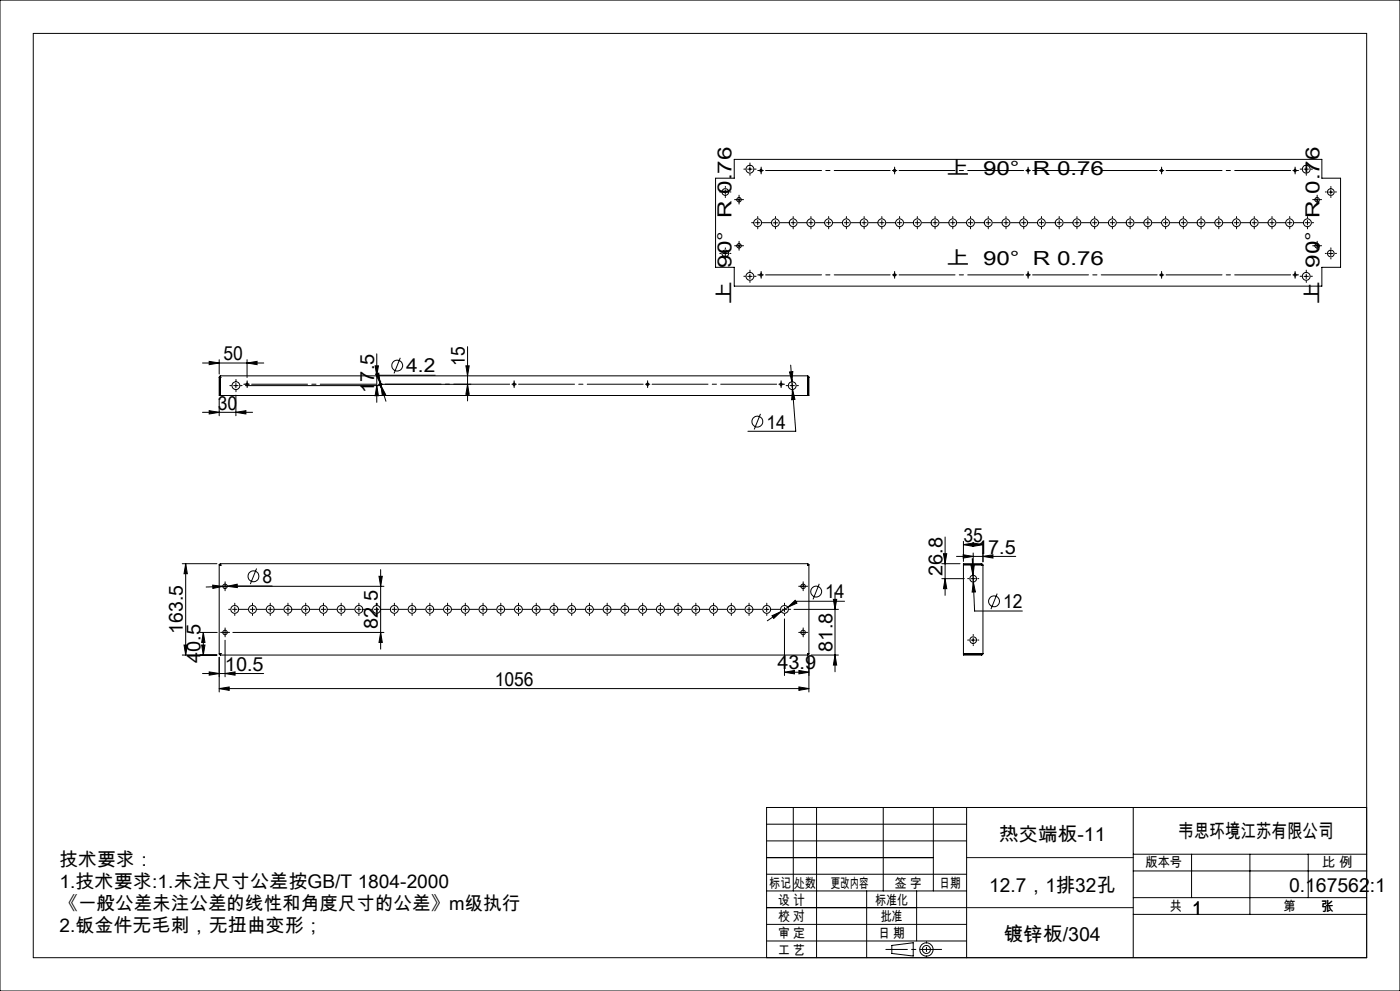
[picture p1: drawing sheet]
<svg xmlns="http://www.w3.org/2000/svg" width="420mm" height="297mm" viewBox="0 0 420 297" stroke-linecap="round" stroke-linejoin="round" font-family="sans-serif">
<g fill="none" stroke="#000" stroke-width=".3">
<path d="M0 0h420v297h-420zM216.9 57.6h1.4M217.6 56.9v1.3M220.3 47.8h176.3v5.6h5.6v26.7h-5.6v5.7h-176.3v-5.7h-5.6v-26.7h5.6zM221.1 59.9h1.3M221.7 59.2v1.3M224.3 50.7h1.3M225 50v1.4M347.8 51.1h1.3M348.5 50.4v1.4M391.2 50.7h1.3M391.9 50v1.4"/>
<path d="M394.5 59.9h1.3M395.1 59.2v1.3M398.6 57.6h1.3M399.2 56.9v1.3M216.9 76h1.4M217.6 75.3v1.4M221.1 73.7h1.3M221.7 73v1.3M232 66.8h1.3M232.6 66.1v1.3M394.5 73.7h1.3M395.1 73v1.3"/>
<path d="M398.6 76h1.3M399.2 75.3v1.4M224.3 82.8h1.3M225 82.2v1.3M347.8 82.4h1.3M348.5 81.7v1.4M391.2 82.8h1.3M391.9 82.2v1.3M60.7 108.8h18.4M62.8 108.3l3 .5-3 .5zM65.8 107.8v4.3M65.8 113.1v5.4h176.9v-5.4"/>
<path d="M65.8 113.1h.3M65.8 119.5v5.1M66.1 113.1h.1M66.1 113v.1M66.1 113.1v5.4M66.2 112.6l-.1 .5M66.2 112.6l-.4 .5M66.2 112.6h176.1M70.1 115.6h1.3M70.8 114.9v1.3M70.8 118.4v6.2M73.6 115.6h40.4"/>
<path d="M74.1 108.8l3-.5v1zM74.1 107.8v5.3M112.5 109.6h1l-.5 3zM112.7 112.1l.9-.3 .5 3zM113 106v14.6M113 115.6l.5 3h-1zM113.5 115.2h27.8M114.1 114.8l1.7 5.5M114.2 114.5v1.3M114.3 115.5l1.4 2.7-1 .3zM120.1 107.2l-1.9 4.7M130.6 112.5h-17.3l.8 2.3"/>
<path d="M139.8 109.6h1l-.5 3zM140.3 115.2l.5 3h-1zM140.3 103.9v16.3M236.9 111.5l.9-.1-.2 3zM237 115.6h1.3M237.2 109.4l.4 5M237.6 114.4l.2 2.4M237.7 114.9v1.3M237.8 116.8l.7 2.9-1 .1zM237.8 116.8l.9 12.5h-14.3M242.3 112.6l.1 .5M242.3 112.6l.4 .5"/>
<path d="M242.4 113v.1M242.4 113.1v5.4M242.4 113.1h.3M242.4 113.1h.1M60.7 123.6h15.1M62.8 123.1l3 .5-3 .5zM70.8 123.6l3-.5v1zM228.1 124l-1.8 4.7M54.7 168.9h10.4M55.7 168.9l.5 3h-1zM55.7 168.9v27.4M63.8 175.4l3.1 .4-3 .6z"/>
<path d="M65.8 169.3l.4 .1M65.8 169.3v26.7M65.8 169.3h.3M66.1 169.3l.1 .1M66.1 168.9l.1 .5M66.1 168.9h176.3M66.1 168.9v.4M66.2 169.4h.1M66.9 175.8l-5.1 .1M66.9 175.7h1.3M67.5 175v1.4M68.2 175.7l3-.6v1z"/>
<path d="M69.8 175.7h45.4M77 170.4l-1.9 4.6M81.6 175.6l-13.4 .1M113.7 172.7h1l-.5 3zM114.2 170.7v23.9M240.3 175.7h1.3M240.9 175v1.4M242.3 169.4h.1M242.4 169.3l-.1 .1M242.4 168.9l-.1 .5M242.4 169.3h.3M242.4 168.9v.4"/>
<path d="M242.7 169.3l-.4 .1M242.7 169.3v26.7M245.8 175l-1.9 4.6M250 179.6h1l-.5 3zM250.5 177.6v23.7M282.5 173.4h6.8M282.5 168.9h5.5M283 165.9h1l-.5 3zM283.5 173.4l.5 3h-1zM283.5 160.9v17.5M286.9 166.8h17.8M289 166.3l3 .5-3 .4z"/>
<path d="M289 163.2l3-.5v1.1zM289 162.2v6.1M289 163.2h5.9M289 169.3h5.4M291.3 169.4h1l-.4 3zM291.3 173.4h1.3M291.7 167.4l.2 5M291.9 172.4l.1 2M291.9 162.7l3 .5-3 .6zM292 165.7v5M292 172.8v1.3M292 174.4l.6 3h-1z"/>
<path d="M292 174.4l.4 8.7h14.3M294.4 169.3h.1M294.4 169.3l.5 .1M294.4 168.9l.5 .5M294.4 168.9h-5.4v27.4h5.4M294.4 168.9v.4M294.9 166.8l3-.5v.9zM294.9 162.2v6.2M294.9 169.4v26.5M299.2 177.9l-1.9 4.7M54.7 196.3h10.4M55.2 193.3h1l-.5 3z"/>
<path d="M60 189.5h5.2M60.5 193.3h1l-.5 3zM61 189.5l.5 3h-1zM61 189.5v6.8M65.8 197v10.4M65.8 196h.3M66.1 196.3h176.3M66.1 196v.3M66.2 195.9l-.4 .1M66.2 195.9l-.1 .1M66.2 195.9l-.1 .4M66.2 195.9h.1"/>
<path d="M66.9 189.5h1.3M67.5 191.9v10.9M67.5 188.9v1.3M69.8 189.5h45.4M114.2 189.5l.5 3h-1zM229.3 182.6h1.4M230 182v1.3M231.6 184.5l2.8-1.2-2.3 2zM234.4 183.3l-4.2 2.8M235.3 185.5v17M236.3 182l2.2-2.1 .6 .9zM236.3 182l-1.9 1.3"/>
<path d="M238.2 182.6h13.3M240.3 189.5h1.3M240.9 188.9v1.3M242.3 195.9l.4 .1M242.3 195.9l.1 .4M242.3 195.9l.1 .1M242.3 195.9h.1M242.4 196v.3M242.4 196h.3M242.7 197v10.4M243.3 196.3h8.2M250.5 196.3l.5 3h-1z"/>
<path d="M253.4 180.2h-14.4l-2.7 1.8M289 196h5.4M291.3 191.8h1.3M292 191.2v1.3M294.4 196h.1M294.4 196v.3M294.9 195.9l-.5 .1M294.9 195.9l-.5 .4M60.7 201.9h18.4M62.8 201.4l3 .5-3 .4zM65.8 206.4l3-.5v1zM65.8 206.4h176.9"/>
<path d="M67.5 201.9l3-.5v.9zM235.3 201.5l3-.6v1.1zM235.3 201.5h7.4M239.7 200.9l3 .6-3 .5zM239.7 205.9l3 .5-3 .5zM230 257h50M230 252h60M230 247h60M230 242h180v45h-180zM238 242v25M245 242v45M265 242v25"/>
<path d="M280 242v25M290 242v45M340 242v45M340 256h70M357.5 256v13M375 256v18M392.5 256v13M230 277h60M230 272h60M230 262h60M230 267h60M260 267v20"/>
<path d="M275 267v15M340 274h70M340 269h70M340 261h70M230 282h60M267.5 283.3l6.5-.8v4l-6.5-.8z"/>
<circle cx="217.6" cy="57.5" r="1.01"/>
<circle cx="221.7" cy="59.8" r=".67"/>
<circle cx="225" cy="50.7" r="1.18"/>
<circle cx="228.3" cy="51.1" r=".35"/>
<circle cx="268.4" cy="51.1" r=".35"/>
<circle cx="308.4" cy="51.1" r=".36"/>
<circle cx="348.5" cy="51.1" r=".35"/>
<circle cx="388.5" cy="51.1" r=".35"/>
<circle cx="391.9" cy="50.7" r="1.18"/>
<circle cx="395.1" cy="59.8" r=".67"/>
<circle cx="399.2" cy="57.6" r="1.01"/>
<circle cx="217.6" cy="76" r="1.01"/>
<circle cx="221.7" cy="73.7" r=".67"/>
<circle cx="227.3" cy="66.8" r="1.18"/>
<circle cx="232.6" cy="66.8" r="1.17"/>
<circle cx="237.9" cy="66.8" r="1.16"/>
<circle cx="243.3" cy="66.8" r="1.18"/>
<circle cx="248.6" cy="66.8" r="1.18"/>
<circle cx="253.9" cy="66.8" r="1.18"/>
<circle cx="259.2" cy="66.8" r="1.17"/>
<circle cx="264.6" cy="66.8" r="1.17"/>
<circle cx="269.9" cy="66.8" r="1.18"/>
<circle cx="275.2" cy="66.8" r="1.18"/>
<circle cx="280.5" cy="66.8" r="1.18"/>
<circle cx="285.8" cy="66.8" r="1.17"/>
<circle cx="291.2" cy="66.8" r="1.17"/>
<circle cx="296.5" cy="66.8" r="1.18"/>
<circle cx="301.8" cy="66.8" r="1.18"/>
<circle cx="307.1" cy="66.8" r="1.18"/>
<circle cx="312.4" cy="66.8" r="1.17"/>
<circle cx="317.8" cy="66.8" r="1.17"/>
<circle cx="323" cy="66.8" r="1.18"/>
<circle cx="328.4" cy="66.8" r="1.18"/>
<circle cx="333.7" cy="66.8" r="1.18"/>
<circle cx="339" cy="66.8" r="1.18"/>
<circle cx="344.4" cy="66.8" r="1.17"/>
<circle cx="349.6" cy="66.8" r="1.18"/>
<circle cx="355" cy="66.8" r="1.18"/>
<circle cx="360.3" cy="66.8" r="1.18"/>
<circle cx="365.6" cy="66.8" r="1.18"/>
<circle cx="371" cy="66.8" r="1.17"/>
<circle cx="376.2" cy="66.8" r="1.18"/>
<circle cx="381.6" cy="66.8" r="1.18"/>
<circle cx="386.9" cy="66.8" r="1.18"/>
<circle cx="392.2" cy="66.8" r="1.18"/>
<circle cx="395.1" cy="73.7" r=".67"/>
<circle cx="399.3" cy="76" r="1"/>
<circle cx="225" cy="82.8" r="1.18"/>
<circle cx="228.3" cy="82.4" r=".35"/>
<circle cx="268.4" cy="82.4" r=".35"/>
<circle cx="308.4" cy="82.4" r=".36"/>
<circle cx="348.5" cy="82.4" r=".35"/>
<circle cx="388.5" cy="82.4" r=".35"/>
<circle cx="391.9" cy="82.8" r="1.18"/>
<circle cx="70.8" cy="115.6" r="1.18"/>
<circle cx="74.1" cy="115.2" r=".35"/>
<circle cx="114.2" cy="115.2" r=".36"/>
<circle cx="119.2" cy="109.6" r="1.63"/>
<circle cx="154.2" cy="115.2" r=".35"/>
<circle cx="194.3" cy="115.2" r=".35"/>
<circle cx="234.3" cy="115.2" r=".35"/>
<circle cx="237.7" cy="115.6" r="1.18"/>
<circle cx="227.2" cy="126.3" r="1.64"/>
<circle cx="67.5" cy="175.7" r=".68"/>
<circle cx="76" cy="172.7" r="1.64"/>
<circle cx="240.9" cy="175.7" r=".67"/>
<circle cx="244.9" cy="177.3" r="1.63"/>
<circle cx="292" cy="173.4" r="1"/>
<circle cx="67.5" cy="189.6" r=".68"/>
<circle cx="70.4" cy="182.6" r="1.17"/>
<circle cx="75.7" cy="182.6" r="1.18"/>
<circle cx="81.1" cy="182.6" r="1.18"/>
<circle cx="86.4" cy="182.6" r="1.18"/>
<circle cx="91.7" cy="182.6" r="1.17"/>
<circle cx="97" cy="182.6" r="1.17"/>
<circle cx="102.3" cy="182.6" r="1.18"/>
<circle cx="107.7" cy="182.6" r="1.18"/>
<circle cx="113" cy="182.6" r="1.18"/>
<circle cx="118.3" cy="182.6" r="1.16"/>
<circle cx="123.6" cy="182.6" r="1.17"/>
<circle cx="128.9" cy="182.6" r="1.18"/>
<circle cx="134.3" cy="182.6" r="1.18"/>
<circle cx="139.6" cy="182.6" r="1.18"/>
<circle cx="144.9" cy="182.6" r="1.18"/>
<circle cx="150.2" cy="182.6" r="1.17"/>
<circle cx="155.5" cy="182.6" r="1.18"/>
<circle cx="160.9" cy="182.6" r="1.18"/>
<circle cx="166.2" cy="182.6" r="1.18"/>
<circle cx="171.5" cy="182.6" r="1.18"/>
<circle cx="176.8" cy="182.6" r="1.17"/>
<circle cx="182.1" cy="182.6" r="1.18"/>
<circle cx="187.5" cy="182.6" r="1.18"/>
<circle cx="192.8" cy="182.6" r="1.18"/>
<circle cx="198.1" cy="182.6" r="1.18"/>
<circle cx="203.4" cy="182.6" r="1.17"/>
<circle cx="208.7" cy="182.6" r="1.17"/>
<circle cx="214.1" cy="182.6" r="1.18"/>
<circle cx="219.4" cy="182.6" r="1.18"/>
<circle cx="224.7" cy="182.6" r="1.18"/>
<circle cx="230" cy="182.6" r="1.17"/>
<circle cx="235.3" cy="182.6" r="1.17"/>
<circle cx="240.9" cy="189.6" r=".67"/>
<circle cx="292" cy="191.8" r="1.01"/>
<circle cx="298.2" cy="180.2" r="1.64"/>
<circle cx="277.9" cy="284.6" r="2"/>
<circle cx="277.9" cy="284.6" r="1.22"/>
</g>
<g fill="none" stroke="#000" stroke-width=".3" stroke-dasharray="30.5 1.3 1.3 1.3">
<path d="M216.3 57.5h-.4M217.6 56.2v-.3M217.6 58.9v.3M218.9 57.5h.4M221.1 59.8h-.7M221.7 59.2v-.7M222.4 59.8h.7M223.6 50.7h-.5M225 49.3v-.5M225 52v.5M226.3 50.7h.5M227.7 51.1h-.4"/>
<path d="M228.3 51.1v-.7M228.3 51.1h-.6M228.3 51.1v.7M228.3 51.1h.7M228.3 50.4v-.3M228.3 51.8v.3M268.4 51.1v-.7M268.4 51.1h-.7M268.4 51.1v.7M268.4 51.1h.7M268.4 50.4v-.3M268.4 51.8v.3"/>
<path d="M308.4 51.1v-.7M308.4 51.1h-.6M308.4 51.1v.7M308.4 51.1h.7M308.4 50.4v-.3M308.4 51.8v.3M348.5 50.4v-.3M348.5 51.8v.3M388.5 51.1v-.7M388.5 51.1h-.6M388.5 51.1v.7M388.5 51.1h.7"/>
<path d="M388.5 50.4v-.3M388.5 51.8v.3M389.2 51.1h.4M390.5 50.7h-.5M391.9 49.3v-.5M391.9 52v.5M393.2 50.7h.5M394.5 59.8h-.7M395.1 59.2v-.7M395.8 59.8h.7M397.9 57.5h-.3M399.3 56.2v-.3"/>
<path d="M399.3 58.9v.3M400.6 57.5h.3M216.3 75.9h-.4M217.6 74.6v-.3M217.6 77.3v.3M218.9 75.9h.4M221.1 73.7h-.7M221.7 73v-.7M221.7 74.3v.7M221.7 60.5v.7M222.4 73.7h.7M226 66.7h-.5"/>
<path d="M227.3 66.7v-.6M227.3 66.7h-.7M227.3 66.7v.7M227.3 66.7h.7M227.3 65.4v-.5M227.3 68.1v.5M228.7 66.7h2.6M232.6 65.4v-.5M232.6 68.1v.5M234 66.7h2.6M238 66.7v-.6M238 66.7h-.7"/>
<path d="M238 66.7v.7M238 66.7h.6M238 65.4v-.5M238 68.1v.5M239.3 66.7h2.6M243.3 66.7v-.6M243.3 66.7h-.7M243.3 66.7v.7M243.3 66.7h.6M243.3 65.4v-.5M243.3 68.1v.5M244.6 66.7h2.7"/>
<path d="M248.6 66.7v-.6M248.6 66.7h-.7M248.6 66.7v.7M248.6 66.7h.7M248.6 65.4v-.5M248.6 68.1v.5M249.9 66.7h2.7M253.9 66.7v-.6M253.9 66.7h-.7M253.9 66.7v.7M253.9 66.7h.7M253.9 65.4v-.5"/>
<path d="M253.9 68.1v.5M255.3 66.7h2.6M259.2 66.7v-.6M259.2 66.7h-.6M259.2 66.7v.7M259.2 66.7h.7M259.2 65.4v-.5M259.2 68.1v.5M260.6 66.7h2.6M264.6 66.7v-.6M264.6 66.7h-.7M264.6 66.7v.7"/>
<path d="M264.6 66.7h.6M264.6 65.4v-.5M264.6 68.1v.5M265.9 66.7h2.6M269.9 66.7v-.6M269.9 66.7h-.7M269.9 66.7v.7M269.9 66.7h.6M269.9 65.4v-.5M269.9 68.1v.5M271.2 66.7h2.7M275.2 66.7v-.6"/>
<path d="M275.2 66.7h-.7M275.2 66.7v.7M275.2 66.7h.7M275.2 65.4v-.5M275.2 68.1v.5M276.5 66.7h2.7M280.5 66.7v-.6M280.5 66.7h-.7M280.5 66.7v.7M280.5 66.7h.7M280.5 65.4v-.5M280.5 68.1v.5"/>
<path d="M281.9 66.7h2.6M285.8 66.7v-.6M285.8 66.7h-.6M285.8 66.7v.7M285.8 66.7h.7M285.8 65.4v-.5M285.8 68.1v.5M287.2 66.7h2.6M291.2 66.7v-.6M291.2 66.7h-.7M291.2 66.7v.7M291.2 66.7h.6"/>
<path d="M291.2 65.4v-.5M291.2 68.1v.5M292.5 66.7h2.6M296.5 66.7v-.6M296.5 66.7h-.7M296.5 66.7v.7M296.5 66.7h.6M296.5 65.4v-.5M296.5 68.1v.5M297.8 66.7h2.7M301.8 66.7v-.6M301.8 66.7h-.7"/>
<path d="M301.8 66.7v.7M301.8 66.7h.7M301.8 65.4v-.5M301.8 68.1v.5M303.1 66.7h2.7M307.1 66.7v-.6M307.1 66.7h-.7M307.1 66.7v.7M307.1 66.7h.7M307.1 65.4v-.5M307.1 68.1v.5M308.5 66.7h2.6"/>
<path d="M312.4 66.7v-.6M312.4 66.7h-.6M312.4 66.7v.7M312.4 66.7h.7M312.4 65.4v-.5M312.4 68.1v.5M313.8 66.7h2.6M317.8 66.7v-.6M317.8 66.7h-.7M317.8 66.7v.7M317.8 66.7h.6M317.8 65.4v-.5"/>
<path d="M317.8 68.1v.5M319.1 66.7h2.6M323.1 66.7v-.6M323.1 66.7h-.7M323.1 66.7v.7M323.1 66.7h.6M323.1 65.4v-.5M323.1 68.1v.5M324.4 66.7h2.7M328.4 66.7v-.6M328.4 66.7h-.7M328.4 66.7v.7"/>
<path d="M328.4 66.7h.7M328.4 65.4v-.5M328.4 68.1v.5M329.7 66.7h2.7M333.7 66.7v-.6M333.7 66.7h-.7M333.7 66.7v.7M333.7 66.7h.7M333.7 65.4v-.5M333.7 68.1v.5M335.1 66.7h2.6M339 66.7v-.6"/>
<path d="M339 66.7h-.6M339 66.7v.7M339 66.7h.7M339 65.4v-.5M339 68.1v.5M340.4 66.7h2.6M344.4 66.7v-.6M344.4 66.7h-.7M344.4 66.7v.7M344.4 66.7h.6M344.4 65.4v-.5M344.4 68.1v.5"/>
<path d="M345.7 66.7h2.6M349.7 66.7v-.6M349.7 66.7h-.7M349.7 66.7v.7M349.7 66.7h.7M349.7 65.4v-.5M349.7 68.1v.5M351 66.7h2.7M355 66.7v-.6M355 66.7h-.7M355 66.7v.7M355 66.7h.7"/>
<path d="M355 65.4v-.5M355 68.1v.5M356.3 66.7h2.7M360.3 66.7v-.6M360.3 66.7h-.7M360.3 66.7v.7M360.3 66.7h.7M360.3 65.4v-.5M360.3 68.1v.5M361.7 66.7h2.6M365.6 66.7v-.6M365.6 66.7h-.6"/>
<path d="M365.6 66.7v.7M365.6 66.7h.7M365.6 65.4v-.5M365.6 68.1v.5M367 66.7h2.6M371 66.7v-.6M371 66.7h-.7M371 66.7v.7M371 66.7h.6M371 65.4v-.5M371 68.1v.5M372.3 66.7h2.6"/>
<path d="M376.3 66.7v-.6M376.3 66.7h-.7M376.3 66.7v.7M376.3 66.7h.7M376.3 65.4v-.5M376.3 68.1v.5M377.6 66.7h2.7M381.6 66.7v-.6M381.6 66.7h-.7M381.6 66.7v.7M381.6 66.7h.7M381.6 65.4v-.5"/>
<path d="M381.6 68.1v.5M382.9 66.7h2.7M386.9 66.7v-.6M386.9 66.7h-.6M386.9 66.7v.7M386.9 66.7h.7M386.9 65.4v-.5M386.9 68.1v.5M388.3 66.7h2.6M392.2 66.7v-.6M392.2 66.7h-.6M392.2 66.7v.7"/>
<path d="M392.2 66.7h.7M392.2 65.4v-.5M392.2 68.1v.5M393.6 66.7h.5M394.5 73.7h-.7M395.1 73v-.7M395.1 74.3v.7M395.1 60.5v.7M395.8 73.7h.7M397.9 75.9h-.3M399.3 74.6v-.3M399.3 77.3v.3"/>
<path d="M400.6 75.9h.3M223.6 82.8h-.5M225 81.5v-.5M225 84.1v.5M226.3 82.8h.5M227.7 82.4h-.4M228.3 82.4v-.7M228.3 82.4h-.6M228.3 82.4v.7M228.3 82.4h.7M228.3 81.7v-.3M228.3 83.1v.3"/>
<path d="M268.4 82.4v-.7M268.4 82.4h-.7M268.4 82.4v.7M268.4 82.4h.7M268.4 81.7v-.3M268.4 83.1v.3M308.4 82.4v-.7M308.4 82.4h-.6M308.4 82.4v.7M308.4 82.4h.7M308.4 81.7v-.3M308.4 83.1v.3"/>
<path d="M348.5 81.7v-.3M348.5 83.1v.3M388.5 82.4v-.7M388.5 82.4h-.6M388.5 82.4v.7M388.5 82.4h.7M388.5 81.7v-.3M388.5 83.1v.3M389.2 82.4h.4M390.5 82.8h-.5M391.9 81.5v-.5M391.9 84.1v.5"/>
<path d="M393.2 82.8h.5M69.5 115.6h-.6M70.8 114.2v-.5M70.8 116.9v.5M72.1 115.6h.5M73.5 115.1h-.4M74.1 115.1v-.6M74.1 115.1h-.6M74.1 115.1v.7M74.1 115.1h.7M74.1 114.5v-.4M74.1 115.8v.4"/>
<path d="M114.2 114.5v-.4M114.2 115.8v.4M154.2 115.1v-.6M154.2 115.1h-.6M154.2 115.1v.7M154.2 115.1h.7M154.2 114.5v-.4M154.2 115.8v.4M194.3 115.1v-.6M194.3 115.1h-.7M194.3 115.1v.7M194.3 115.1h.7"/>
<path d="M194.3 114.5v-.4M194.3 115.8v.4M234.3 115.1v-.6M234.3 115.1h-.6M234.3 115.1v.7M234.3 115.1h.7M234.3 114.5v-.4M234.3 115.8v.4M235 115.1h.4M236.3 115.6h-.5M237.7 114.2v-.5M237.7 116.9v.5"/>
<path d="M239 115.6h.5M66.9 175.7h-.7M67.5 175v-.6M67.5 176.4v.6M68.2 175.7h.7M240.3 175.7h-.7M241 175v-.6M241 176.4v.6M241.6 175.7h.7M290.6 173.4h-.3M292 172.1v-.4M292 174.7v.4"/>
<path d="M293.3 173.4h.3M66.9 189.5h-.7M67.5 188.9v-.7M67.5 190.2v.7M68.2 189.5h.7M69.1 182.6h-.5M70.4 182.6v-.7M70.4 182.6h-.6M70.4 182.6v.7M70.4 182.6h.7M70.4 181.3v-.5M70.4 184v.5"/>
<path d="M71.8 182.6h2.6M75.8 182.6v-.7M75.8 182.6h-.7M75.8 182.6v.7M75.8 182.6h.6M75.8 181.3v-.5M75.8 184v.5M77.1 182.6h2.6M81.1 182.6v-.7M81.1 182.6h-.7M81.1 182.6v.7M81.1 182.6h.6"/>
<path d="M81.1 181.3v-.5M81.1 184v.5M82.4 182.6h2.7M86.4 182.6v-.7M86.4 182.6h-.7M86.4 182.6v.7M86.4 182.6h.7M86.4 181.3v-.5M86.4 184v.5M87.7 182.6h2.7M91.7 182.6v-.7M91.7 182.6h-.7"/>
<path d="M91.7 182.6v.7M91.7 182.6h.7M91.7 181.3v-.5M91.7 184v.5M93.1 182.6h2.6M97 182.6v-.7M97 182.6h-.6M97 182.6v.7M97 182.6h.7M97 181.3v-.5M97 184v.5M98.4 182.6h2.6"/>
<path d="M102.4 182.6v-.7M102.4 182.6h-.7M102.4 182.6v.7M102.4 182.6h.6M102.4 181.3v-.5M102.4 184v.5M103.7 182.6h2.6M107.7 182.6v-.7M107.7 182.6h-.7M107.7 182.6v.7M107.7 182.6h.6M107.7 181.3v-.5"/>
<path d="M107.7 184v.5M109 182.6h2.7M113 182.6v-.7M113 182.6h-.7M113 182.6v.7M113 182.6h.7M113 181.3v-.5M113 184v.5M114.3 182.6h2.7M118.3 182.6v-.7M118.3 182.6h-.7M118.3 182.6v.7"/>
<path d="M118.3 182.6h.7M118.3 181.3v-.5M118.3 184v.5M119.7 182.6h2.6M123.6 182.6v-.7M123.6 182.6h-.6M123.6 182.6v.7M123.6 182.6h.7M123.6 181.3v-.5M123.6 184v.5M125 182.6h2.6M129 182.6v-.7"/>
<path d="M129 182.6h-.7M129 182.6v.7M129 182.6h.6M129 181.3v-.5M129 184v.5M130.3 182.6h2.6M134.3 182.6v-.7M134.3 182.6h-.7M134.3 182.6v.7M134.3 182.6h.6M134.3 181.3v-.5M134.3 184v.5"/>
<path d="M135.6 182.6h2.7M139.6 182.6v-.7M139.6 182.6h-.7M139.6 182.6v.7M139.6 182.6h.7M139.6 181.3v-.5M139.6 184v.5M140.9 182.6h2.7M144.9 182.6v-.7M144.9 182.6h-.7M144.9 182.6v.7M144.9 182.6h.7"/>
<path d="M144.9 181.3v-.5M144.9 184v.5M146.3 182.6h2.6M150.2 182.6v-.7M150.2 182.6h-.6M150.2 182.6v.7M150.2 182.6h.7M150.2 181.3v-.5M150.2 184v.5M151.6 182.6h2.6M155.6 182.6v-.7M155.6 182.6h-.7"/>
<path d="M155.6 182.6v.7M155.6 182.6h.6M155.6 181.3v-.5M155.6 184v.5M156.9 182.6h2.6M160.9 182.6v-.7M160.9 182.6h-.7M160.9 182.6v.7M160.9 182.6h.6M160.9 181.3v-.5M160.9 184v.5M162.2 182.6h2.7"/>
<path d="M166.2 182.6v-.7M166.2 182.6h-.7M166.2 182.6v.7M166.2 182.6h.7M166.2 181.3v-.5M166.2 184v.5M167.5 182.6h2.7M171.5 182.6v-.7M171.5 182.6h-.7M171.5 182.6v.7M171.5 182.6h.7M171.5 181.3v-.5"/>
<path d="M171.5 184v.5M172.9 182.6h2.6M176.8 182.6v-.7M176.8 182.6h-.6M176.8 182.6v.7M176.8 182.6h.7M176.8 181.3v-.5M176.8 184v.5M178.2 182.6h2.6M182.2 182.6v-.7M182.2 182.6h-.7M182.2 182.6v.7"/>
<path d="M182.2 182.6h.6M182.2 181.3v-.5M182.2 184v.5M183.5 182.6h2.6M187.5 182.6v-.7M187.5 182.6h-.7M187.5 182.6v.7M187.5 182.6h.6M187.5 181.3v-.5M187.5 184v.5M188.8 182.6h2.7M192.8 182.6v-.7"/>
<path d="M192.8 182.6h-.7M192.8 182.6v.7M192.8 182.6h.7M192.8 181.3v-.5M192.8 184v.5M194.1 182.6h2.7M198.1 182.6v-.7M198.1 182.6h-.7M198.1 182.6v.7M198.1 182.6h.7M198.1 181.3v-.5M198.1 184v.5"/>
<path d="M199.5 182.6h2.6M203.4 182.6v-.7M203.4 182.6h-.6M203.4 182.6v.7M203.4 182.6h.7M203.4 181.3v-.5M203.4 184v.5M204.8 182.6h2.6M208.8 182.6v-.7M208.8 182.6h-.7M208.8 182.6v.7M208.8 182.6h.6"/>
<path d="M208.8 181.3v-.5M208.8 184v.5M210.1 182.6h2.6M214.1 182.6v-.7M214.1 182.6h-.7M214.1 182.6v.7M214.1 182.6h.6M214.1 181.3v-.5M214.1 184v.5M215.4 182.6h2.7M219.4 182.6v-.7M219.4 182.6h-.7"/>
<path d="M219.4 182.6v.7M219.4 182.6h.7M219.4 181.3v-.5M219.4 184v.5M220.7 182.6h2.7M224.7 182.6v-.7M224.7 182.6h-.7M224.7 182.6v.7M224.7 182.6h.7M224.7 181.3v-.5M224.7 184v.5M226.1 182.6h2.6"/>
<path d="M230 181.3v-.5M230 184v.5M231.4 182.6h2.6M235.4 182.6v-.7M235.4 182.6h-.7M235.4 182.6v.7M235.4 182.6h.6M235.4 181.3v-.5M235.4 184v.5M236.7 182.6h.5M240.3 189.5h-.7M241 188.9v-.7"/>
<path d="M241 190.2v.7M241.6 189.5h.7M290.6 191.8h-.3M292 190.5v-.4M292 193.2v.3M293.3 191.8h.3"/>
</g>
<path d="M229.7 51.1h37.3M269.7 51.1h37.4M309.8 51.1h37.3M349.8 51.1h37.4M229.7 82.4h37.3M269.7 82.4h37.4M309.8 82.4h37.3M349.8 82.4h37.4M75.5 115.1h37.4M115.5 115.1h37.4M155.6 115.1h37.3M195.6 115.1h37.4" fill="none" stroke="#000" stroke-width=".3" stroke-dasharray="30.5 1.3 1.3 1.3" stroke-dashoffset="13.7"/>
<path d="M265.8 284.5h16.7" fill="none" stroke="#000" stroke-width=".3" stroke-dasharray="30.5 1.3 1.3 1.3" stroke-dashoffset="24"/>
<path d="M277.9 282.2v4.7" fill="none" stroke="#000" stroke-width=".3" stroke-dasharray="30.5 1.3 1.3 1.3" stroke-dashoffset="30"/>
<path d="M10 10h400v277h-400zM290 257h50M290 272h50" fill="none" stroke="#0a0605" stroke-width=".3"/>
<g fill="#000">
<path d="M283 165.9h1l-.5 3zM283.5 173.4l.5 3h-1z"/>
<path d="M289 163.2l3-.5v1.1zM291.9 162.7l3 .5-3 .6z"/>
<path d="M55.2 193.3h1l-.5 3zM55.7 168.9l.5 3h-1zM250.5 196.3l.5 3h-1zM250 179.6h1l-.5 3zM114.2 189.5l.5 3h-1zM113.7 172.7h1l-.5 3zM60.5 193.3h1l-.5 3zM61 189.5l.5 3h-1zM140.3 115.2l.5 3h-1zM139.8 109.6h1l-.5 3zM113 115.6l.5 3h-1zM112.5 109.6h1l-.5 3z"/>
<path d="M235.3 201.5l3-.6v1.1zM239.7 200.9l3 .6-3 .5zM231.6 184.5l.5 .8 2.3-2zM236.3 182l2.8-1.2-.6-.9zM62.8 201.4l3 .5-3 .4zM67.5 201.9l3-.5v.9zM63.8 175.4l.1 1 3-.6zM68.2 175.7l3 .4v-1zM289 166.3l3 .5-3 .4zM294.9 166.8l3-.5v.9zM291.3 169.4l.6 3 .4-3zM292 174.4l-.4 3h1zM62.8 108.3l3 .5-3 .5zM74.1 108.8l3-.5v1zM236.9 111.5l.7 2.9 .2-3zM237.8 116.8l-.3 3 1-.1zM114.3 115.5l.4 3 1-.3zM112.7 112.1l1.4 2.7-.5-3z"/>
<path d="M239.7 205.9l3 .5-3 .5zM65.8 206.4l3-.5v1zM70.8 123.6l3-.5v1zM62.8 123.1l3 .5-3 .5z"/>
</g>
<g font-size="5.8">
<text x="283.7" y="52.6">上 90° R 0.76</text>
<text x="283.7" y="79.3">上 90° R 0.76</text>
<text x="219.5" y="91.5" transform="rotate(-90 219.5 91.5)">上 90° R 0.76</text>
<text x="395.9" y="91.5" transform="rotate(-90 395.9 91.5)">上 90° R 0.76</text>
<text x="67" y="108">50</text>
<text x="121.9" y="111.6">4.2</text>
<text x="139.5" y="109.7" transform="rotate(-90 139.5 109.7)">15</text>
<text x="112.2" y="117.7" transform="rotate(-90 112.2 117.7)">17.5</text>
<text x="65.4" y="122.7">30</text>
<text x="229.9" y="128.4">14</text>
<text x="289.1" y="162.4">35</text>
<text x="293.1" y="165.9">17.5</text>
<text x="282.7" y="172.5" transform="rotate(-90 282.7 172.5)">26.8</text>
<text x="78.7" y="174.8">8</text>
<text x="247.6" y="179.4">14</text>
<text x="300.9" y="182.3">12</text>
<text x="54.9" y="189.9" transform="rotate(-90 54.9 189.9)">163.5</text>
<text x="113.4" y="188.4" transform="rotate(-90 113.4 188.4)">82.5</text>
<text x="249.7" y="195.3" transform="rotate(-90 249.7 195.3)">81.8</text>
<text x="60.2" y="198.7" transform="rotate(-90 60.2 198.7)">40.5</text>
<text x="67.5" y="201">10.5</text>
<text x="233.2" y="200.6">43.9</text>
<text x="148.4" y="205.6">1056</text>
<text x="353.6" y="251.1">韦思环境江苏有限公司</text>
<text x="299.7" y="252.1">热交端板-11</text>
<text x="296.8" y="267.2">12.7，1排32孔</text>
<text x="386.7" y="267.2">0.167562:1</text>
<text x="357.6" y="274.2">1</text>
<text x="301.2" y="282.1">镀锌板/304</text>
</g>
<g font-size="5.6">
<text x="17.9" y="259.4">技术要求：</text>
<text x="17.9" y="266.1">1.技术要求:1.未注尺寸公差按GB/T 1804-2000</text>
<text x="17.9" y="272.7">《一般公差未注公差的线性和角度尺寸的公差》m级执行</text>
<text x="17.9" y="279.4">2.钣金件无毛刺，无扭曲变形；</text>
</g>
<g font-size="4.1">
<text x="343.7" y="259.9">版本号</text>
<text x="396.6" y="259.9">比 例</text>
<text x="230.9" y="266.1">标记</text>
<text x="238.3" y="266.1">处数</text>
<text x="249.2" y="266.1">更改内容</text>
<text x="268.4" y="266.2">签 字</text>
<text x="281.7" y="266.2">日期</text>
<text x="233.4" y="271.2">设 计</text>
<text x="262.6" y="271.2">标准化</text>
<text x="351" y="272.9">共</text>
<text x="385" y="272.9">第</text>
<text x="396.5" y="272.9">张</text>
<text x="233.4" y="276.1">校 对</text>
<text x="233.4" y="281.2">审 定</text>
<text x="263.4" y="281.2">日 期</text>
<text x="264.2" y="276.1">批准</text>
<text x="233.4" y="286.2">工 艺</text>
</g>
</svg>
